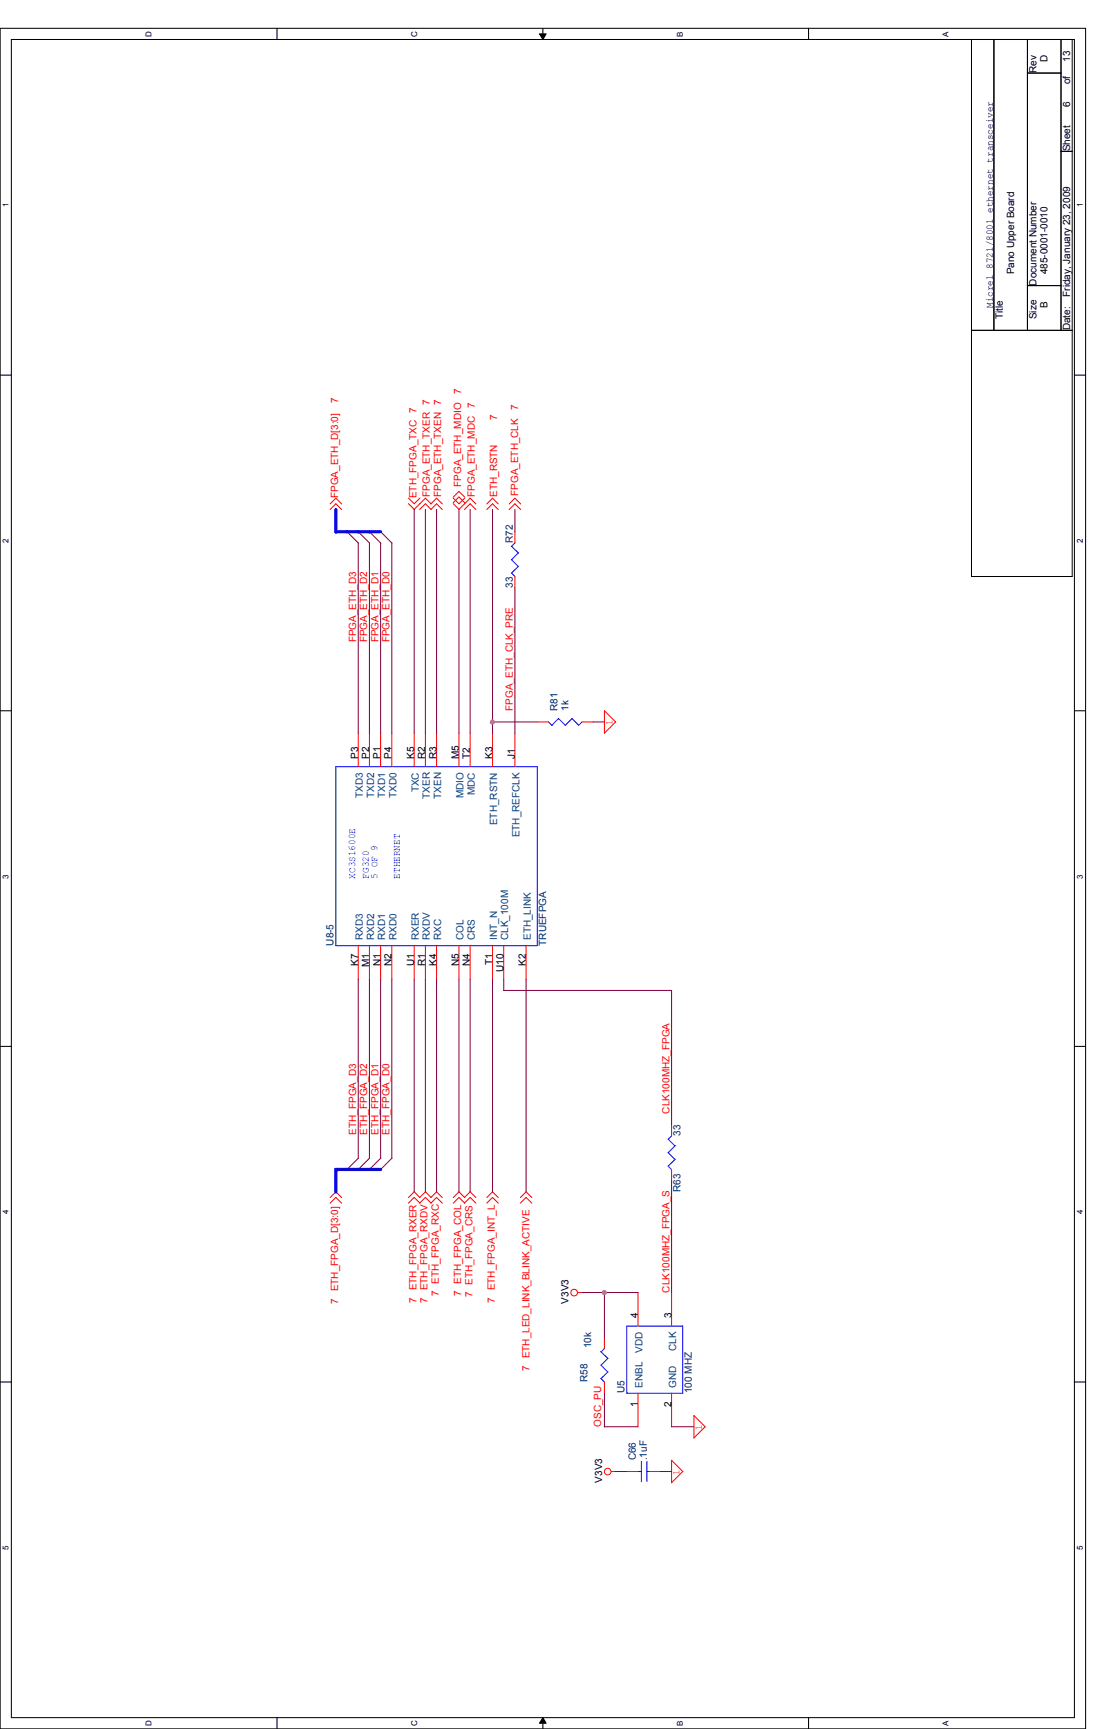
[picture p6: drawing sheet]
<svg xmlns="http://www.w3.org/2000/svg" width="279mm" height="432mm" viewBox="0 0 279 432" stroke-linecap="round" stroke-linejoin="round" font-family="sans-serif">
<path d="M0 7.1h271.1v424.7h-271.1zM2.8 9.9h265.5v419.1h-265.5z" fill="none" stroke="#000" stroke-width=".25"/>
<g fill="#fff">
<path d="M.3 386h2.3v1.1h-2.3z"/>
<path d="M268.6 386h2.2v1.1h-2.2z"/>
</g>
<path d="M0 345.1h2.8M268.3 345.1h2.8" fill="none" stroke="#000" stroke-width=".25"/>
<g fill="#fff">
<path d="M.3 302.1h2.3v1.1h-2.3z"/>
<path d="M268.6 302.1h2.2v1.1h-2.2z"/>
</g>
<path d="M0 261.3h2.8M268.3 261.3h2.8" fill="none" stroke="#000" stroke-width=".25"/>
<g fill="#fff">
<path d="M.3 218.3h2.3v1.1h-2.3z"/>
<path d="M268.6 218.3h2.2v1.1h-2.2z"/>
</g>
<path d="M0 177.5h2.8M268.3 177.5h2.8" fill="none" stroke="#000" stroke-width=".25"/>
<g fill="#fff">
<path d="M.3 134.5h2.3v1.1h-2.3z"/>
<path d="M268.6 134.5h2.2v1.1h-2.2z"/>
</g>
<path d="M0 93.7h2.8M268.3 93.7h2.8" fill="none" stroke="#000" stroke-width=".25"/>
<g fill="#fff">
<path d="M.3 50.7h2.3v1.1h-2.3z"/>
<path d="M268.6 50.7h2.2v1.1h-2.2z"/>
<path d="M36 429.6h2.2v1.4h-2.2z"/>
<path d="M36 7.7h2.2v1.4h-2.2z"/>
<path d="M102.3 429.6h2.3v1.4h-2.3z"/>
<path d="M102.3 7.7h2.3v1.4h-2.3z"/>
</g>
<path d="M69.2 7.1v2.8M69.2 429v2.8" fill="none" stroke="#000" stroke-width=".25"/>
<g fill="#fff">
<path d="M168.7 429.7h2.2v1.3h-2.2z"/>
<path d="M168.7 7.8h2.2v1.3h-2.2z"/>
</g>
<path d="M134.7 8.5h1.7l-.8 1.4zM135.6 7.1v2.8M135.6 429l.8 1.4h-1.7zM135.6 429v2.8" fill="none" stroke="#000" stroke-width=".25"/>
<path d="M134.7 8.5h1.7l-.8 1.4zM135.6 429l.8 1.4h-1.7z" fill="#000"/>
<g fill="#fff">
<path d="M235 429.7h2.3v1.3h-2.3z"/>
<path d="M235 7.8h2.3v1.3h-2.3z"/>
</g>
<path d="M201.9 7.1v2.8M242.6 9.9h25.1v134.1h-25.1zM248.2 9.9v72.6M256.5 9.9v72.6M256.5 18.2h8.4M264.9 9.9v72.6M264.9 37.8h2.8M256.5 71.3h8.4M242.6 82.5h25.1M201.9 429v2.8" fill="none" stroke="#000" stroke-width=".25"/>
<g fill="none" stroke="#f00" stroke-width=".25">
<path d="M82.4 125.9l1.5-1.5 1.4 1.5M82.4 127.3l1.5-1.5 1.4 1.5M102 125.8l1.4 1.4 2.8-2.8 1.5 1.5M102 124.4l1.4 1.4 1.5-1.4M104.8 127.3l1.4-1.5 1.5 1.5M107.6 125.9l1.4-1.5 1.4 1.5M107.6 127.3l1.4-1.5 1.4 1.5M113.2 125.8l1.4 1.4 2.8-2.8 1.4 1.5M113.2 124.4l1.4 1.4 1.4-1.4M113.2 125.6l1.4-1.5 1.4 1.5M113.2 124.2l1.4-1.5 1.4 1.5M116 127.3l1.4-1.5 1.4 1.5"/>
<path d="M121.5 125.9l1.5-1.5 1.4 1.5M121.5 127.3l1.5-1.5 1.4 1.5M127.1 125.9l1.5-1.5 1.4 1.5M127.1 127.3l1.5-1.5 1.4 1.5M128.6 132.8v2.8M128.6 144v2.8M150.9 177.5v5.6M150.9 177.5l2.9 2.8M89.5 183.1v8.4M92.2 183.1v8.4M95 183.1v8.4M97.8 183.1v8.4"/>
<path d="M103.4 183.1v8.4M106.2 183.1v8.4M109 183.1v8.4M114.6 183.1v8.4M117.4 183.1v8.4M123 183.1v8.4M128.6 183.1v8.4M134.2 180.3h2.7M145.3 180.3h2.8M153.7 180.3l-2.8 2.8M89.5 236.2v8.4M92.2 236.2v8.4"/>
<path d="M95 236.2v8.4M97.8 236.2v8.4M103.4 236.2v8.4M106.2 236.2v8.4M109 236.2v8.4M114.6 236.2v8.4M117.4 236.2v8.4M123 236.2v8.4M125.8 236.2v8.4M131.4 236.2v8.4M82.4 299.1l1.5-1.5 1.4 1.5M102 299.1l1.4-1.5 1.5 1.5"/>
<path d="M104.8 299.1l1.4-1.5 1.5 1.5M107.6 299.1l1.4-1.5 1.4 1.5M113.2 299.1l1.4-1.5 1.4 1.5M116 299.1l1.4-1.5 1.4 1.5M121.5 299.1l1.5-1.5 1.4 1.5M129.9 299.1l1.5-1.5 1.4 1.5M167.7 280.9v2.8M167.7 292.1v2.8M82.4 300.5l1.5-1.5 1.4 1.5M102 300.5l1.4-1.5 1.5 1.5M104.8 300.5l1.4-1.5 1.5 1.5M107.6 300.5l1.4-1.5 1.4 1.5"/>
<path d="M113.2 300.5l1.4-1.5 1.4 1.5M116 300.5l1.4-1.5 1.4 1.5M121.5 300.5l1.5-1.5 1.4 1.5M129.9 300.5l1.5-1.5 1.4 1.5M144.2 322.8h1.2M150.9 334v2.8M159.3 322.8v8.4M167.7 322.8v8.4M150.9 345.1v2.8M159.3 347.9v8.4M167.7 347.9v8.4M176.1 356.3l-2.9 2.9"/>
<path d="M176.1 356.4l-2.8-2.9v5.6M152.6 367.5h1.2M156.5 367.5h2.8M162.1 367.5h2.8M167.7 364.7v5.6M167.7 364.7l2.8 2.8M170.5 367.5l-2.9 2.8"/>
<circle cx="143.4" cy="322.8" r=".83"/>
<circle cx="151.7" cy="367.5" r=".83"/>
</g>
<g fill="none" stroke="#00f" stroke-width=".25">
<path d="M127.7 139.7l1.7 1.8M127.7 136.4l1.7 1.7M128.6 135.6l-.9 .8M129.5 138l-1.8 1.8M127.7 143.1l.9 .9M129.5 141.4l-1.8 1.7M139.4 179.4l1.7 1.7M139.4 179.5l-1.6 1.7M142.8 179.4l1.7 1.7M142.8 179.5l-1.7 1.7M83.9 191.5h50.3v44.7h-50.3zM136.9 180.3l.9 .8"/>
<path d="M145.3 180.3l-.9 .9M166.8 291.2l.9 .9M166.8 287.8l1.7 1.8M166.8 284.5l1.7 1.7M167.7 283.6l-.9 .9M168.6 289.5l-1.8 1.7M168.6 286.1l-1.8 1.8M150 337.6l1.8 1.7M151 336.7l-.9 .9M151.8 339.2l-1.7 1.8M156.5 331.2h14v16.7h-14zM150 344.3l.9 .8"/>
<path d="M150 340.9l1.8 1.7M151.8 342.6l-1.7 1.7M159.3 367.5h.9M160.1 365v5M161.5 367.5h.6M161.5 365v5"/>
</g>
<g fill="none" stroke="#800040" stroke-width=".25">
<path d="M86.7 132.8l2.8 2.8M89.5 132.8l2.8 2.8M89.5 135.6v47.5M92.2 132.8l2.9 2.8M92.2 135.6v47.5M95 132.8l2.9 2.8M95 135.6v47.5M97.8 135.6v47.5M103.4 127.2v55.9M106.2 127.2v55.9M109 127.2v55.9M114.6 127.2v55.9"/>
<path d="M117.4 127.2v55.9M123 127.2v55.9M128.6 127.2v5.6M128.6 146.8v36.3M122.9 180.3h11.3M148.1 180.3h2.8M89.5 244.6v44.7M92.2 244.6v44.7M95 244.6v44.7M97.8 244.6v44.7M103.4 244.6v53.1M106.2 244.6v53.1"/>
<path d="M109 244.6v53.1M114.6 244.6v53.1M117.4 244.6v53.1M123 244.6v53.1M125.7 247.4h42v33.5M125.8 244.6v2.8M131.4 244.6v53.1M89.5 289.2l-2.8 2.9M92.3 289.2l-2.8 2.9M95.1 289.2l-2.9 2.9M97.9 289.2l-2.9 2.9M167.7 294.9v27.9"/>
<path d="M145.3 322.8h14M150.9 322.8v11.2M150.9 356.3h8.4M150.9 347.9v8.5M167.6 356.3h5.7M153.7 367.5h2.8M164.8 367.5h2.9"/>
</g>
<path d="M83.8 132.8h11.2M83.9 127.2v5.6M95 292.1h-11.2l.1 5.6" fill="none" stroke="#00f" stroke-width=".8"/>
<circle cx="150.9" cy="322.8" r=".54" fill="#f0f"/>
<circle cx="150.9" cy="322.8" r=".54" fill="none" stroke="#f0f" stroke-width=".25"/>
<circle cx="123" cy="180.3" r=".54" fill="#f0f"/>
<circle cx="123" cy="180.3" r=".54" fill="none" stroke="#f0f" stroke-width=".25"/>
<g font-size="2.5">
<text x="261.6" y="15.5" transform="rotate(-90 261.6 15.5)">D</text>
<text x="267.2" y="15.5" transform="rotate(-90 267.2 15.5)">13</text>
<text x="258.8" y="18.2" transform="rotate(-90 258.8 18.2)">Rev</text>
<text x="267.2" y="21" transform="rotate(-90 267.2 21)">of</text>
<text x="267.2" y="26.6" transform="rotate(-90 267.2 26.6)">6</text>
<text x="267.2" y="37.8" transform="rotate(-90 267.2 37.8)">Sheet</text>
<text x="253.2" y="68.5" transform="rotate(-90 253.2 68.5)">Pano Upper Board</text>
<text x="258.8" y="71.3" transform="rotate(-90 258.8 71.3)">Document Number</text>
<text x="261.6" y="68.5" transform="rotate(-90 261.6 68.5)">485-0001-0010</text>
<text x="247.9" y="76.9" transform="rotate(-90 247.9 76.9)">Micrel 8721/8001 ethernet transceiver</text>
<text x="261.6" y="76.9" transform="rotate(-90 261.6 76.9)">B</text>
<text x="267.2" y="74.1" transform="rotate(-90 267.2 74.1)">Friday, January 23, 2009</text>
<text x="250.4" y="79.7" transform="rotate(-90 250.4 79.7)">Title</text>
<text x="258.8" y="79.7" transform="rotate(-90 258.8 79.7)">Size</text>
<text x="267.2" y="82.5" transform="rotate(-90 267.2 82.5)">Date:</text>
<text x="89.4" y="189.5" transform="rotate(-90 89.4 189.5)">P3</text>
<text x="92.2" y="189.5" transform="rotate(-90 92.2 189.5)">P2</text>
<text x="95" y="189.5" transform="rotate(-90 95 189.5)">P1</text>
<text x="97.8" y="189.5" transform="rotate(-90 97.8 189.5)">P4</text>
<text x="103.4" y="189.5" transform="rotate(-90 103.4 189.5)">K5</text>
<text x="106.2" y="189.5" transform="rotate(-90 106.2 189.5)">R2</text>
<text x="109" y="189.5" transform="rotate(-90 109 189.5)">R3</text>
<text x="114.6" y="189.5" transform="rotate(-90 114.6 189.5)">M5</text>
<text x="117.3" y="189.5" transform="rotate(-90 117.3 189.5)">T2</text>
<text x="122.9" y="189.5" transform="rotate(-90 122.9 189.5)">K3</text>
<text x="128.5" y="189.5" transform="rotate(-90 128.5 189.5)">J1</text>
<text x="89.4" y="241.2" transform="rotate(-90 89.4 241.2)">K7</text>
<text x="92.2" y="241.6" transform="rotate(-90 92.2 241.6)">M1</text>
<text x="95" y="241.3" transform="rotate(-90 95 241.3)">N1</text>
<text x="97.8" y="241.3" transform="rotate(-90 97.8 241.3)">N2</text>
<text x="103.4" y="241.3" transform="rotate(-90 103.4 241.3)">U1</text>
<text x="106.2" y="241.3" transform="rotate(-90 106.2 241.3)">R1</text>
<text x="109" y="241.2" transform="rotate(-90 109 241.2)">K4</text>
<text x="114.6" y="241.3" transform="rotate(-90 114.6 241.3)">N5</text>
<text x="117.3" y="241.3" transform="rotate(-90 117.3 241.3)">N4</text>
<text x="122.9" y="241" transform="rotate(-90 122.9 241)">T1</text>
<text x="125.7" y="242.7" transform="rotate(-90 125.7 242.7)">U10</text>
<text x="131.3" y="241.2" transform="rotate(-90 131.3 241.2)">K2</text>
<text x="142" y="325.6" transform="rotate(-90 142 325.6)">V3V3</text>
<text x="159.3" y="329.2" transform="rotate(-90 159.3 329.2)">4</text>
<text x="167.6" y="329.2" transform="rotate(-90 167.6 329.2)">3</text>
<text x="159.3" y="351.3" transform="rotate(-90 159.3 351.3)">1</text>
<text x="167.6" y="351.3" transform="rotate(-90 167.6 351.3)">2</text>
<text x="150.4" y="370.3" transform="rotate(-90 150.4 370.3)">V3V3</text>
</g>
<g font-size="2.5" fill="#f00">
<text x="84.4" y="100.7" transform="rotate(-90 84.4 100.7)">7</text>
<text x="115.1" y="98.4" transform="rotate(-90 115.1 98.4)">7</text>
<text x="118.5" y="101.8" transform="rotate(-90 118.5 101.8)">7</text>
<text x="124.1" y="104.9" transform="rotate(-90 124.1 104.9)">7</text>
<text x="129.4" y="102.4" transform="rotate(-90 129.4 102.4)">7</text>
<text x="84.4" y="124.4" transform="rotate(-90 84.4 124.4)">FPGA_ETH_D[3:0]</text>
<text x="104" y="124.4" transform="rotate(-90 104 124.4)">ETH_FPGA_TXC 7</text>
<text x="107.4" y="124.1" transform="rotate(-90 107.4 124.1)">FPGA_ETH_TXER 7</text>
<text x="110.2" y="124.1" transform="rotate(-90 110.2 124.1)">FPGA_ETH_TXEN 7</text>
<text x="115.1" y="121.6" transform="rotate(-90 115.1 121.6)">FPGA_ETH_MDIO</text>
<text x="118.5" y="124.1" transform="rotate(-90 118.5 124.1)">FPGA_ETH_MDC</text>
<text x="124.1" y="124.1" transform="rotate(-90 124.1 124.1)">ETH_RSTN</text>
<text x="129.4" y="123.9" transform="rotate(-90 129.4 123.9)">FPGA_ETH_CLK</text>
<text x="88.9" y="160.4" transform="rotate(-90 88.9 160.4)">FPGA_ETH_D3</text>
<text x="91.7" y="160.4" transform="rotate(-90 91.7 160.4)">FPGA_ETH_D2</text>
<text x="94.5" y="160.4" transform="rotate(-90 94.5 160.4)">FPGA_ETH_D1</text>
<text x="97.3" y="160.4" transform="rotate(-90 97.3 160.4)">FPGA_ETH_D0</text>
<text x="128" y="177.5" transform="rotate(-90 128 177.5)">FPGA_ETH_CLK_PRE</text>
<text x="152.9" y="181.1" transform="rotate(-90 152.9 181.1)">1</text>
<text x="167.1" y="278.1" transform="rotate(-90 167.1 278.1)">CLK100MHZ_FPGA</text>
<text x="88.9" y="283.4" transform="rotate(-90 88.9 283.4)">ETH_FPGA_D3</text>
<text x="91.7" y="283.4" transform="rotate(-90 91.7 283.4)">ETH_FPGA_D2</text>
<text x="94.5" y="283.4" transform="rotate(-90 94.5 283.4)">ETH_FPGA_D1</text>
<text x="97.3" y="283.4" transform="rotate(-90 97.3 283.4)">ETH_FPGA_D0</text>
<text x="109.6" y="323.6" transform="rotate(-90 109.6 323.6)">7 ETH_FPGA_RXC</text>
<text x="115.1" y="323.6" transform="rotate(-90 115.1 323.6)">7 ETH_FPGA_COL</text>
<text x="117.9" y="323.9" transform="rotate(-90 117.9 323.9)">7 ETH_FPGA_CRS</text>
<text x="167.1" y="322.8" transform="rotate(-90 167.1 322.8)">CLK100MHZ_FPGA_S</text>
<text x="84.4" y="325.6" transform="rotate(-90 84.4 325.6)">7 ETH_FPGA_D[3:0]</text>
<text x="104" y="325.3" transform="rotate(-90 104 325.3)">7 ETH_FPGA_RXER</text>
<text x="106.8" y="325.3" transform="rotate(-90 106.8 325.3)">7 ETH_FPGA_RXDV</text>
<text x="123.5" y="325.3" transform="rotate(-90 123.5 325.3)">7 ETH_FPGA_INT_L</text>
<text x="132.2" y="342.3" transform="rotate(-90 132.2 342.3)">7 ETH_LED_LINK_BLINK_ACTIVE</text>
<text x="150.1" y="356.3" transform="rotate(-90 150.1 356.3)">OSC_PU</text>
<text x="175.3" y="357.2" transform="rotate(-90 175.3 357.2)">1</text>
<text x="169.7" y="368.3" transform="rotate(-90 169.7 368.3)">1</text>
</g>
<g font-size="2.5" fill="#000080">
<text x="128" y="135.6" transform="rotate(-90 128 135.6)">R72</text>
<text x="128" y="146.8" transform="rotate(-90 128 146.8)">33</text>
<text x="139.2" y="177.5" transform="rotate(-90 139.2 177.5)">R81</text>
<text x="142" y="177.5" transform="rotate(-90 142 177.5)">1k</text>
<text x="83.3" y="236.2" transform="rotate(-90 83.3 236.2)">U8-5</text>
<text x="136.4" y="236.2" transform="rotate(-90 136.4 236.2)">TRUEFPGA</text>
<text x="169.9" y="283.7" transform="rotate(-90 169.9 283.7)">33</text>
<text x="169.9" y="297.6" transform="rotate(-90 169.9 297.6)">R63</text>
<text x="147.6" y="336.8" transform="rotate(-90 147.6 336.8)">10k</text>
<text x="146.7" y="345.1" transform="rotate(-90 146.7 345.1)">R58</text>
<text x="156" y="347.9" transform="rotate(-90 156 347.9)">U5</text>
<text x="172.7" y="347.9" transform="rotate(-90 172.7 347.9)">100 MHZ</text>
<text x="158.7" y="364.7" transform="rotate(-90 158.7 364.7)">C66</text>
<text x="161.5" y="364.7" transform="rotate(-90 161.5 364.7)">.1uF</text>
</g>
<g font-size="2.5" fill="#004080">
<text x="104.6" y="197.9" transform="rotate(-90 104.6 197.9)">TXC</text>
<text x="90.6" y="199.3" transform="rotate(-90 90.6 199.3)">TXD3</text>
<text x="93.4" y="199.3" transform="rotate(-90 93.4 199.3)">TXD2</text>
<text x="96.2" y="199.3" transform="rotate(-90 96.2 199.3)">TXD1</text>
<text x="99" y="199.3" transform="rotate(-90 99 199.3)">TXD0</text>
<text x="107.4" y="199.5" transform="rotate(-90 107.4 199.5)">TXER</text>
<text x="110.2" y="199.5" transform="rotate(-90 110.2 199.5)">TXEN</text>
<text x="115.7" y="199.3" transform="rotate(-90 115.7 199.3)">MDIO</text>
<text x="118.5" y="198.6" transform="rotate(-90 118.5 198.6)">MDC</text>
<text x="124.1" y="206.1" transform="rotate(-90 124.1 206.1)">ETH_RSTN</text>
<text x="129.7" y="209.1" transform="rotate(-90 129.7 209.1)">ETH_REFCLK</text>
<text x="90.6" y="234.8" transform="rotate(-90 90.6 234.8)">RXD3</text>
<text x="93.4" y="234.8" transform="rotate(-90 93.4 234.8)">RXD2</text>
<text x="96.2" y="234.8" transform="rotate(-90 96.2 234.8)">RXD1</text>
<text x="99" y="234.8" transform="rotate(-90 99 234.8)">RXD0</text>
<text x="104.6" y="234.8" transform="rotate(-90 104.6 234.8)">RXER</text>
<text x="107.4" y="234.8" transform="rotate(-90 107.4 234.8)">RXDV</text>
<text x="110.2" y="234.8" transform="rotate(-90 110.2 234.8)">RXC</text>
<text x="115.7" y="234.8" transform="rotate(-90 115.7 234.8)">COL</text>
<text x="118.5" y="234.8" transform="rotate(-90 118.5 234.8)">CRS</text>
<text x="124.1" y="234.8" transform="rotate(-90 124.1 234.8)">INT_N</text>
<text x="126.9" y="234.8" transform="rotate(-90 126.9 234.8)">CLK_100M</text>
<text x="132.5" y="234.8" transform="rotate(-90 132.5 234.8)">ETH_LINK</text>
<text x="160.4" y="337.9" transform="rotate(-90 160.4 337.9)">VDD</text>
<text x="168.8" y="337.4" transform="rotate(-90 168.8 337.4)">CLK</text>
<text x="160.4" y="346.5" transform="rotate(-90 160.4 346.5)">ENBL</text>
<text x="168.8" y="346.5" transform="rotate(-90 168.8 346.5)">GND</text>
</g>
<g font-size="2.5" fill="#00f">
<text x="88.6" y="219.4" transform="rotate(-90 88.6 219.4)">XC3S1600E</text>
<text x="92.1" y="219.4" transform="rotate(-90 92.1 219.4)">FG320</text>
<text x="94.2" y="219.4" transform="rotate(-90 94.2 219.4)">5 OF 9</text>
<text x="99.8" y="219.4" transform="rotate(-90 99.8 219.4)">ETHERNET</text>
</g>
<g font-size="2">
<text x="37.8" y="9.1" transform="rotate(-90 37.8 9.1)">D</text>
<text x="104.1" y="9.1" transform="rotate(-90 104.1 9.1)">C</text>
<text x="170.5" y="9.1" transform="rotate(-90 170.5 9.1)">B</text>
<text x="236.9" y="9.1" transform="rotate(-90 236.9 9.1)">A</text>
<text x="2.2" y="51.8" transform="rotate(-90 2.2 51.8)">1</text>
<text x="270.4" y="51.8" transform="rotate(-90 270.4 51.8)">1</text>
<text x="2.2" y="135.6" transform="rotate(-90 2.2 135.6)">2</text>
<text x="270.4" y="135.6" transform="rotate(-90 270.4 135.6)">2</text>
<text x="2.2" y="219.4" transform="rotate(-90 2.2 219.4)">3</text>
<text x="270.4" y="219.4" transform="rotate(-90 270.4 219.4)">3</text>
<text x="2.2" y="303.2" transform="rotate(-90 2.2 303.2)">4</text>
<text x="270.4" y="303.2" transform="rotate(-90 270.4 303.2)">4</text>
<text x="2.2" y="387.1" transform="rotate(-90 2.2 387.1)">5</text>
<text x="270.4" y="387.1" transform="rotate(-90 270.4 387.1)">5</text>
<text x="37.8" y="431" transform="rotate(-90 37.8 431)">D</text>
<text x="104.1" y="431" transform="rotate(-90 104.1 431)">C</text>
<text x="170.5" y="431" transform="rotate(-90 170.5 431)">B</text>
<text x="236.9" y="431" transform="rotate(-90 236.9 431)">A</text>
</g>
</svg>
